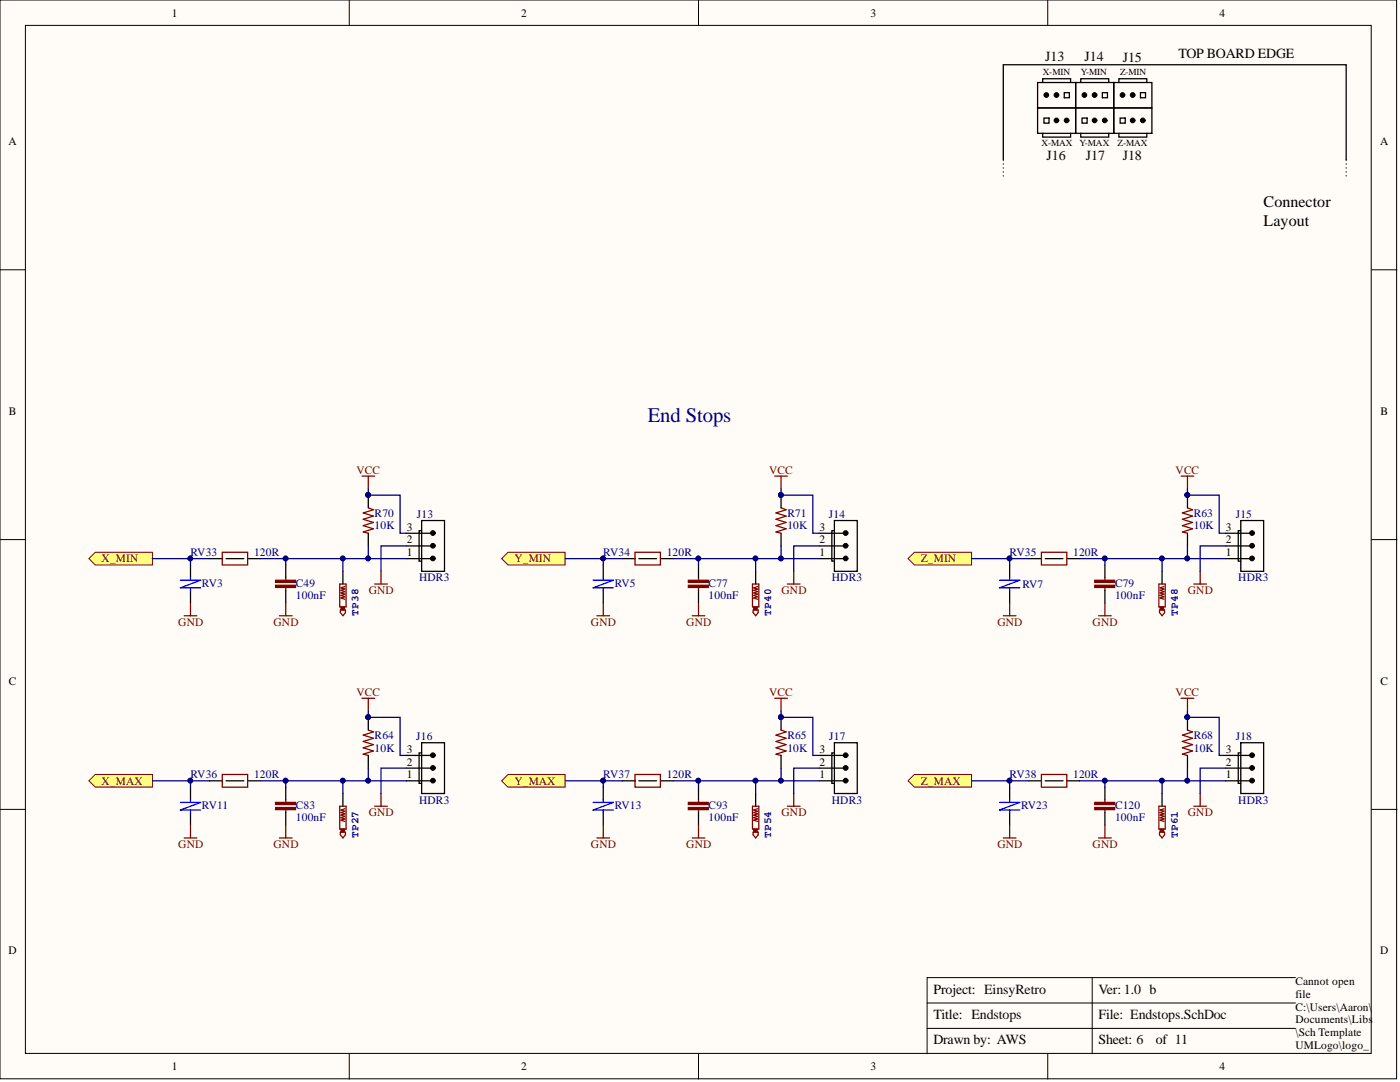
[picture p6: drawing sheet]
<svg xmlns="http://www.w3.org/2000/svg" width="279mm" height="216mm" viewBox="0 0 279 216" stroke-linecap="round" stroke-linejoin="round" font-family="sans-serif">
<g fill="#fffcf8" stroke="#000" stroke-width=".2">
<path d="M0 0h278.7v215.3h-278.7z"/>
<path d="M5.1 5.1h268.6v205.1h-268.6z"/>
</g>
<g fill="none" stroke="#000" stroke-width=".2">
<path d="M69.7 0v5.1M139.4 0v5.1M209.1 0v5.1M0 53.8h5.1M273.7 53.8h5.1M0 107.7h5.1M273.7 107.7h5.1M0 161.5h5.1M273.7 161.5h5.1M218 195.1v15.2M258.5 195.1h-73.5v15.2M69.7 210.3v5"/>
<path d="M139.4 210.3v5M185 200.1h73.5M185 205.2h73.5M209.1 210.3v5"/>
</g>
<g fill="none" stroke="#800000" stroke-width=".25">
<path d="M67.8 116.5h1.3v4.6h-1.3zM68.8 117l-.7 .3 .7 .2-.7 .3 .7 .3-.7 .2 .7 .3-.7 .2 .7 .3-.7 .2 .7 .3M74.8 116.5h2.5M76 114v2.5M150.2 116.5h1.2v4.6h-1.2zM151.2 117l-.8 .3 .8 .2-.8 .3 .8 .3-.8 .2 .8 .3-.8 .2 .8 .3-.8 .2 .8 .3M157.1 116.5h2.6M158.4 114v2.5M231.3 116.5h1.2v4.6h-1.2zM232.3 117l-.8 .3 .8 .2-.8 .3 .8 .3-.8 .2 .8 .3-.8 .2 .8 .3-.8 .2 .8 .3M67.9 121.7h1v.5l-.5 .7-.5-.7zM150.3 121.7h1v.5l-.5 .7-.5-.7z"/>
<path d="M231.4 121.7h1v.5l-.5 .7-.5-.7z"/>
</g>
<g fill="#800000" stroke="#800000" stroke-width=".25">
<path d="M68.1 121.1h.6v.6h-.6z"/>
<path d="M150.4 121.1h.7v.6h-.7z"/>
<path d="M231.5 121.1h.7v.6h-.7z"/>
</g>
<path d="M38 112.7v2.6M38 117.8v2.5M68.4 114v2.5M120.4 112.7v2.6M120.4 117.8v2.5M150.8 114v2.5M201.5 112.7v2.6M201.5 117.8v2.5M231.9 114v2.5" fill="none" stroke="#000" stroke-width=".25"/>
<path d="M36 115.8h4l-4 1.5h4M38 115.3v.5M38 117.3v.5M118.4 115.8h4l-4 1.5h4M120.4 115.3v.5M120.4 117.3v.5M199.5 115.8h4l-4 1.5h4M201.5 115.3v.5M201.5 117.3v.5" fill="none" stroke="#00f" stroke-width=".25"/>
<g fill="#ffff80" stroke="#800000" stroke-width=".2">
<path d="M17.7 111.5l1.3-1.3h11.4v2.5h-11.4z" fill-rule="evenodd"/>
<path d="M100.1 111.5l1.3-1.3h11.4v2.5h-11.4z" fill-rule="evenodd"/>
<path d="M181.2 111.5l1.3-1.3h11.4v2.5h-11.4z" fill-rule="evenodd"/>
</g>
<g fill="none" stroke="#800000" stroke-width=".25">
<path d="M72.2 95h2.6M73.5 95v2.5M154.6 95h2.5M155.9 95v2.5M235.7 95h2.5M237 95v2.5M73.5 101.3l1 .4-2 .6 2 .7-2 .6 2 .6-2 .7 2 .6-2 .6 1 .3M155.9 101.3l1 .4-2 .6 2 .7-2 .6 2 .6-2 .7 2 .6-2 .6 1 .3M237 101.3l1 .4-2 .6 2 .7-2 .6 2 .6-2 .7 2 .6-2 .6 1 .3M238.2 116.5h2.6M239.5 114v2.5M36.8 122.9h2.5"/>
<path d="M38 120.3v2.6M119.1 122.9h2.6M120.4 120.3v2.6M200.2 122.9h2.6M201.5 120.3v2.6M76 158.3v2.6M67.8 160.9h1.3v4.5h-1.3zM67.9 166.1h1v.5l-.5 .6-.5-.6zM68.8 161.4l-.7 .2 .7 .3-.7 .2 .7 .3-.7 .2 .7 .3-.7 .3 .7 .2-.7 .3 .7 .2M74.8 160.9h2.5"/>
</g>
<g fill="none" stroke="#000" stroke-width=".25">
<path d="M200.2 31.9v-19h68.5v19M73.5 98.8v2.5M155.9 98.8v2.5M237 98.8v2.5M73.5 106.4v2.5M81.1 111.5h5.3M81.1 108.9h5.3M81.1 106.4h5.3M84.1 103.9h4.6v10.1h-4.6zM84.1 105.9h-.5v6.1h.5M155.9 106.4v2.5M163.5 111.5h5.3"/>
<path d="M163.5 108.9h5.3M163.5 106.4h5.3M166.5 103.9h4.6v10.1h-4.6zM166.5 105.9h-.5v6.1h.5M237 106.4v2.5M244.6 111.5h5.3M244.6 108.9h5.3M244.6 106.4h5.3M247.6 103.9h4.6v10.1h-4.6zM247.6 105.9h-.5v6.1h.5M38 157.1v2.5M68.4 158.3v2.6"/>
<path d="M38 162.1v2.6"/>
</g>
<g fill="#000080" stroke="#000080" stroke-width=".2">
<circle cx="73.5" cy="98.8" r=".47"/>
<circle cx="155.8" cy="98.8" r=".47"/>
<circle cx="236.9" cy="98.8" r=".47"/>
</g>
<path d="M200.2 31.9v3.8M268.7 31.9v3.8" fill="none" stroke="#000" stroke-width=".25" stroke-dasharray="0 .7"/>
<g fill="#000" stroke="#000" stroke-width=".2">
<circle cx="86.4" cy="108.9" r=".47"/>
<circle cx="86.4" cy="111.4" r=".47"/>
<circle cx="86.4" cy="106.4" r=".47"/>
<circle cx="168.8" cy="108.9" r=".47"/>
<circle cx="168.8" cy="111.4" r=".47"/>
<circle cx="168.8" cy="106.4" r=".47"/>
<circle cx="249.9" cy="108.9" r=".47"/>
<circle cx="249.9" cy="111.4" r=".47"/>
<circle cx="249.9" cy="106.4" r=".47"/>
</g>
<path d="M68.1 165.4h.6v.6h-.6z" fill="#800000" stroke="#800000" stroke-width=".25"/>
<path d="M38 159.6v.5M36 160.1h4l-4 1.5h4M38 161.6v.5" fill="none" stroke="#00f" stroke-width=".25"/>
<path d="M17.7 155.8l1.3-1.3h11.4v2.6h-11.4z" fill-rule="evenodd" fill="#ffff80" stroke="#800000" stroke-width=".2"/>
<path d="M72.2 139.3h2.6M73.5 139.3v2.6M73.5 145.7l1 .3-2 .7 2 .6-2 .6 2 .7-2 .6 2 .6-2 .7 1 .2M158.4 158.3v2.6M36.8 167.2h2.5M38 164.7v2.5M150.2 160.9h1.2v4.5h-1.2zM150.3 166.1h1v.5l-.5 .6-.5-.6zM151.2 161.4l-.8 .2 .8 .3-.8 .2 .8 .3-.8 .2 .8 .3-.8 .3 .8 .2-.8 .3 .8 .2M157.1 160.9h2.6" fill="none" stroke="#800000" stroke-width=".25"/>
<path d="M73.5 143.1v2.6M73.5 150.7v2.6M81.1 155.8h5.3M81.1 153.3h5.3M81.1 150.7h5.3M84.1 148.2h4.6v10.1h-4.6zM84.1 150.2h-.5v6.1h.5M120.4 157.1v2.5M150.8 158.3v2.6M120.4 162.1v2.6" fill="none" stroke="#000" stroke-width=".25"/>
<circle cx="73.5" cy="143.1" r=".47" fill="#000080" stroke="#000080" stroke-width=".2"/>
<g fill="#000" stroke="#000" stroke-width=".2">
<circle cx="86.4" cy="150.7" r=".47"/>
<circle cx="86.4" cy="153.2" r=".47"/>
<circle cx="86.4" cy="155.8" r=".47"/>
</g>
<path d="M150.4 165.4h.7v.6h-.7z" fill="#800000" stroke="#800000" stroke-width=".25"/>
<path d="M120.4 159.6v.5M118.4 160.1h4l-4 1.5h4M120.4 161.6v.5" fill="none" stroke="#00f" stroke-width=".25"/>
<path d="M100.1 155.8l1.3-1.3h11.4v2.6h-11.4z" fill-rule="evenodd" fill="#ffff80" stroke="#800000" stroke-width=".2"/>
<path d="M154.6 139.3h2.5M155.9 139.3v2.6M155.9 145.7l1 .3-2 .7 2 .6-2 .6 2 .7-2 .6 2 .6-2 .7 1 .2M239.5 158.3v2.6M119.1 167.2h2.6M120.4 164.7v2.5M231.3 160.9h1.2v4.5h-1.2zM231.4 166.1h1v.5l-.5 .6-.5-.6zM232.3 161.4l-.8 .2 .8 .3-.8 .2 .8 .3-.8 .2 .8 .3-.8 .3 .8 .2-.8 .3 .8 .2M238.2 160.9h2.6" fill="none" stroke="#800000" stroke-width=".25"/>
<path d="M155.9 143.1v2.6M155.9 150.7v2.6M163.5 155.8h5.3M163.5 153.3h5.3M163.5 150.7h5.3M166.5 148.2h4.6v10.1h-4.6zM166.5 150.2h-.5v6.1h.5M201.5 157.1v2.5M231.9 158.3v2.6M201.5 162.1v2.6" fill="none" stroke="#000" stroke-width=".25"/>
<circle cx="155.8" cy="143.1" r=".47" fill="#000080" stroke="#000080" stroke-width=".2"/>
<g fill="#000" stroke="#000" stroke-width=".2">
<circle cx="168.8" cy="150.7" r=".47"/>
<circle cx="168.8" cy="153.2" r=".47"/>
<circle cx="168.8" cy="155.8" r=".47"/>
</g>
<path d="M231.5 165.4h.7v.6h-.7z" fill="#800000" stroke="#800000" stroke-width=".25"/>
<path d="M201.5 159.6v.5M199.5 160.1h4l-4 1.5h4M201.5 161.6v.5" fill="none" stroke="#00f" stroke-width=".25"/>
<path d="M181.2 155.8l1.3-1.3h11.4v2.6h-11.4z" fill-rule="evenodd" fill="#ffff80" stroke="#800000" stroke-width=".2"/>
<g fill="none" stroke="#800000" stroke-width=".25">
<path d="M44.4 110.2h5v2.5h-5zM57 115.3v.5M57 117.3v.5M126.7 110.2h5.1v2.5h-5.1zM139.4 115.3v.5M139.4 117.3v.5M207.8 110.2h5.1v2.5h-5.1zM220.5 115.3v.5M220.5 117.3v.5M55.8 122.9h2.5M57 120.3v2.6M138.1 122.9h2.6"/>
<path d="M139.4 120.3v2.6M219.2 122.9h2.6M220.5 120.3v2.6M235.7 139.3h2.5M237 139.3v2.6M44.4 154.5h5v2.6h-5zM57 159.6v.5M126.7 154.5h5.1v2.6h-5.1zM139.4 159.6v.5M207.8 154.5h5.1v2.6h-5.1zM220.5 159.6v.5M237 145.7l1 .3-2 .7 2 .6-2 .6 2 .7-2 .6 2 .6-2 .7 1 .2"/>
<path d="M55.8 167.2h2.5M57 161.6v.5M57 164.7v2.5M138.1 167.2h2.6M139.4 161.6v.5M139.4 164.7v2.5M200.2 167.2h2.6M201.5 164.7v2.5M219.2 167.2h2.6M220.5 161.6v.5M220.5 164.7v2.5"/>
</g>
<g fill="none" stroke="#000" stroke-width=".25">
<path d="M207.1 16.5h7.6v5h-7.6zM208.1 16.5v-.8h5.6v.8M212.4 18.5h1v1h-1zM214.7 16.5h7.6v5h-7.6zM215.7 16.5v-.8h5.6v.8M220 18.5h1v1h-1zM222.3 16.5h7.6v5h-7.6zM223.3 16.5v-.8h5.6v.8M227.6 18.5h1v1h-1zM207.1 21.5h7.6v5.1h-7.6zM208.1 26.6v.8h5.6v-.8M208.3 23.6h1.1v1h-1.1z"/>
<path d="M214.7 21.5h7.6v5.1h-7.6zM215.7 26.6v.8h5.6v-.8M215.9 23.6h1.1v1h-1.1zM222.3 21.5h7.6v5.1h-7.6zM223.3 26.6v.8h5.6v-.8M223.5 23.6h1.1v1h-1.1zM41.8 111.5h2.6M45.1 111.5h3.6M49.4 111.5h2.6M57 112.7v2.6M57 117.8v2.5M124.2 111.5h2.5"/>
<path d="M127.5 111.5h3.5M131.8 111.5h2.5M139.4 112.7v2.6M139.4 117.8v2.5M205.3 111.5h2.5M208.6 111.5h3.5M212.9 111.5h2.5M220.5 112.7v2.6M220.5 117.8v2.5M41.8 155.8h2.6M45.1 155.8h3.6M49.4 155.8h2.6"/>
<path d="M57 157.1v2.5M124.2 155.8h2.5M127.5 155.8h3.5M131.8 155.8h2.5M139.4 157.1v2.5M205.3 155.8h2.5M208.6 155.8h3.5M212.9 155.8h2.5M220.5 157.1v2.5M237 143.1v2.6M237 150.7v2.6M244.6 155.8h5.3"/>
<path d="M244.6 153.3h5.3M244.6 150.7h5.3M247.6 148.2h4.6v10.1h-4.6zM247.6 150.2h-.5v6.1h.5M57 162.1v2.6M139.4 162.1v2.6M220.5 162.1v2.6"/>
</g>
<g fill="#000080" stroke="#000080" stroke-width=".2">
<circle cx="236.9" cy="143.1" r=".47"/>
<circle cx="38" cy="111.4" r=".47"/>
<circle cx="120.4" cy="111.4" r=".47"/>
<circle cx="73.5" cy="111.4" r=".47"/>
<circle cx="155.8" cy="111.4" r=".47"/>
<circle cx="68.4" cy="111.4" r=".47"/>
<circle cx="150.8" cy="111.4" r=".47"/>
<circle cx="57" cy="111.4" r=".47"/>
<circle cx="73.5" cy="98.8" r=".47"/>
<circle cx="155.8" cy="98.8" r=".47"/>
<circle cx="201.5" cy="111.4" r=".47"/>
<circle cx="231.9" cy="111.4" r=".47"/>
<circle cx="236.9" cy="111.4" r=".47"/>
<circle cx="236.9" cy="98.8" r=".47"/>
<circle cx="38" cy="155.8" r=".47"/>
<circle cx="73.5" cy="155.8" r=".47"/>
<circle cx="68.4" cy="155.8" r=".47"/>
<circle cx="57" cy="155.8" r=".47"/>
<circle cx="73.5" cy="143.1" r=".47"/>
<circle cx="120.4" cy="155.8" r=".47"/>
<circle cx="155.8" cy="155.8" r=".47"/>
<circle cx="150.8" cy="155.8" r=".47"/>
<circle cx="155.8" cy="143.1" r=".47"/>
<circle cx="201.5" cy="155.8" r=".47"/>
<circle cx="236.9" cy="155.8" r=".47"/>
<circle cx="231.9" cy="155.8" r=".47"/>
<circle cx="220.5" cy="155.8" r=".47"/>
<circle cx="139.4" cy="155.8" r=".47"/>
<circle cx="220.5" cy="111.4" r=".47"/>
<circle cx="139.4" cy="111.4" r=".47"/>
</g>
<g fill="#000" stroke="#000" stroke-width=".2">
<circle cx="208.8" cy="19" r=".47"/>
<circle cx="210.8" cy="19" r=".47"/>
<circle cx="216.4" cy="19" r=".47"/>
<circle cx="218.4" cy="19" r=".47"/>
<circle cx="224" cy="19" r=".47"/>
<circle cx="226" cy="19" r=".47"/>
<circle cx="210.8" cy="24" r=".47"/>
<circle cx="212.9" cy="24" r=".47"/>
<circle cx="218.4" cy="24" r=".47"/>
<circle cx="220.5" cy="24" r=".47"/>
<circle cx="226" cy="24" r=".47"/>
<circle cx="228.1" cy="24" r=".47"/>
<circle cx="249.9" cy="150.7" r=".47"/>
<circle cx="249.9" cy="153.2" r=".47"/>
<circle cx="249.9" cy="155.8" r=".47"/>
</g>
<g fill="#800000" stroke="#800000" stroke-width=".25">
<path d="M55 161.1h4v.5h-4z"/>
<path d="M55 160.1h4v.4h-4z"/>
<path d="M218.5 161.1h4v.5h-4z"/>
<path d="M218.5 160.1h4v.4h-4z"/>
<path d="M137.4 161.1h4v.5h-4z"/>
<path d="M137.4 160.1h4v.4h-4z"/>
<path d="M55 116.8h4v.4h-4z"/>
<path d="M55 115.8h4v.4h-4z"/>
<path d="M218.5 116.8h4v.4h-4z"/>
<path d="M218.5 115.8h4v.4h-4z"/>
<path d="M137.4 116.8h4v.4h-4z"/>
<path d="M137.4 115.8h4v.4h-4z"/>
</g>
<g fill="none" stroke="#000080" stroke-width=".25">
<path d="M73.5 97.5v1.3h6.3v7.6h1.3M155.9 97.5v1.3h6.3v7.6h1.3M237 97.5v1.3h6.3v7.6h1.3M30.4 111.5h11.4M38 111.5v1.2M52 111.5h29.1M57 111.5v1.2M68.4 111.5v2.5M73.5 108.9v2.6M81.1 108.9h-5.1v5.1M112.8 111.5h11.4M120.4 111.5v1.2"/>
<path d="M134.3 111.5h29.2M139.4 111.5v1.2M150.8 111.5v2.5M155.9 108.9v2.6M163.5 108.9h-5.1v5.1M193.9 111.5h7.6v1.2M201.5 111.5h3.8M215.4 111.5h29.2M220.5 111.5v1.2M231.9 111.5v2.5M237 108.9v2.6M244.6 108.9h-5.1v5.1"/>
<path d="M30.4 155.8h11.4M38 155.8v1.3M52 155.8h29.1M57 155.8v1.3M68.4 155.8v2.5M73.5 141.9v1.2h6.3v7.6h1.3M73.5 153.3v2.5M81.1 153.3h-5.1v5M112.8 155.8h11.4M120.4 155.8v1.3M134.3 155.8h29.2M139.4 155.8v1.3"/>
<path d="M150.8 155.8v2.5M155.9 141.9v1.2h6.3v7.6h1.3M155.9 153.3v2.5M163.5 153.3h-5.1v5M193.9 155.8h11.4M201.5 155.8v1.3M215.4 155.8h29.2M220.5 155.8v1.3M231.9 155.8v2.5M237 141.9v1.2h6.3v7.6h1.3M237 153.3v2.5M244.6 153.3h-5.1v5"/>
</g>
<text font-size="4.1" fill="#000080" x="129.3" y="84.2">End Stops</text>
<g font-size="3.2">
<text x="252.2" y="41.4">Connector</text>
<text x="252.2" y="45.2">Layout</text>
</g>
<g font-size="2.8">
<text x="235.2" y="11.6">TOP BOARD EDGE</text>
<text x="186.3" y="203.3">Title: Endstops</text>
<text x="186.3" y="198.3">Project: EinsyRetro</text>
<text x="186.3" y="208.4">Drawn by: AWS</text>
<text x="219.2" y="208.4">Sheet: 6</text>
<text x="230.6" y="208.4">of 11</text>
</g>
<g font-size="2.8" fill="#080d02">
<text x="208.6" y="12.1">J13</text>
<text x="216.5" y="12.1">J14</text>
<text x="224.1" y="12.3">J15</text>
<text x="208.8" y="31.8">J16</text>
<text x="216.7" y="31.8">J17</text>
<text x="224.1" y="31.8">J18</text>
<text x="219.2" y="203.3">File: Endstops.SchDoc</text>
<text x="219.2" y="198.3">Ver: 1.0 b</text>
</g>
<g font-size="2.3">
<text x="34.3" y="3.3">1</text>
<text x="104" y="3.3">2</text>
<text x="173.7" y="3.3">3</text>
<text x="243.4" y="3.3">4</text>
<text x="1.7" y="29">A</text>
<text x="275.4" y="29">A</text>
<text x="1.8" y="82.8">B</text>
<text x="275.5" y="82.8">B</text>
<text x="81.2" y="105.9">3</text>
<text x="163.6" y="105.9">3</text>
<text x="244.7" y="105.9">3</text>
<text x="81.2" y="111">1</text>
<text x="81.2" y="108.4">2</text>
<text x="163.6" y="111">1</text>
<text x="163.6" y="108.4">2</text>
<text x="244.7" y="111">1</text>
<text x="244.7" y="108.4">2</text>
<text x="1.8" y="136.6">C</text>
<text x="275.5" y="136.6">C</text>
<text x="81.2" y="155.3">1</text>
<text x="81.2" y="152.8">2</text>
<text x="81.2" y="150.2">3</text>
<text x="163.6" y="155.3">1</text>
<text x="163.6" y="152.8">2</text>
<text x="163.6" y="150.2">3</text>
<text x="244.7" y="155.3">1</text>
<text x="244.7" y="152.8">2</text>
<text x="244.7" y="150.2">3</text>
<text x="1.7" y="190.4">D</text>
<text x="275.4" y="190.4">D</text>
<text x="258.5" y="196.6">Cannot open</text>
<text x="258.5" y="199.1">file</text>
<text x="258.5" y="201.7">C:\Users\Aaron\</text>
<text x="258.5" y="204.2">Documents\Libs</text>
<text x="258.5" y="206.7">\Sch Template</text>
<text x="258.5" y="209.3">UMLogo\logo_</text>
<text x="34.3" y="213.6">1</text>
<text x="104" y="213.6">2</text>
<text x="173.7" y="213.6">3</text>
<text x="243.4" y="213.6">4</text>
<text x="258.5" y="211.8">cropped.png</text>
</g>
<g font-size="2.3" fill="#800000">
<text x="71.1" y="94.5">VCC</text>
<text x="153.5" y="94.5">VCC</text>
<text x="234.6" y="94.5">VCC</text>
<text x="20.3" y="112.2">X_MIN</text>
<text x="102.6" y="112.2">Y_MIN</text>
<text x="183.8" y="112.2">Z_MIN</text>
<text x="73.6" y="118.6">GND</text>
<text x="156" y="118.6">GND</text>
<text x="237.1" y="118.6">GND</text>
<text x="35.6" y="124.9">GND</text>
<text x="54.6" y="124.9">GND</text>
<text x="117.9" y="124.9">GND</text>
<text x="137" y="124.9">GND</text>
<text x="199" y="124.9">GND</text>
<text x="218.1" y="124.9">GND</text>
<text x="71.1" y="138.8">VCC</text>
<text x="153.5" y="138.8">VCC</text>
<text x="234.6" y="138.8">VCC</text>
<text x="20.3" y="156.6">X_MAX</text>
<text x="102.6" y="156.6">Y_MAX</text>
<text x="183.8" y="156.6">Z_MAX</text>
<text x="73.6" y="162.9">GND</text>
<text x="156" y="162.9">GND</text>
<text x="237.1" y="162.9">GND</text>
<text x="35.6" y="169.2">GND</text>
<text x="54.6" y="169.2">GND</text>
<text x="117.9" y="169.2">GND</text>
<text x="137" y="169.2">GND</text>
<text x="199" y="169.2">GND</text>
<text x="218.1" y="169.2">GND</text>
</g>
<g font-size="2.3" fill="#000080">
<text x="74.8" y="105.6">10K</text>
<text x="74.8" y="103.1">R70</text>
<text x="83.2" y="103.4">J13</text>
<text x="157.1" y="105.6">10K</text>
<text x="157.1" y="103.1">R71</text>
<text x="165.4" y="103.4">J14</text>
<text x="238.2" y="105.6">10K</text>
<text x="238.2" y="103.1">R63</text>
<text x="246.6" y="103.4">J15</text>
<text x="38" y="111">RV33</text>
<text x="50.7" y="111">120R</text>
<text x="120.4" y="111">RV34</text>
<text x="133.1" y="111">120R</text>
<text x="201.5" y="111">RV35</text>
<text x="214.2" y="111">120R</text>
<text x="40.3" y="117">RV3</text>
<text x="59.1" y="117">C49</text>
<text x="59.1" y="119.6">100nF</text>
<text x="83.6" y="116">HDR3</text>
<text x="122.7" y="117">RV5</text>
<text x="141.4" y="117">C77</text>
<text x="141.4" y="119.6">100nF</text>
<text x="166" y="116">HDR3</text>
<text x="204" y="117.3">RV7</text>
<text x="222.5" y="117">C79</text>
<text x="222.5" y="119.6">100nF</text>
<text x="247.1" y="116">HDR3</text>
<text x="74.8" y="150">10K</text>
<text x="74.8" y="147.4">R64</text>
<text x="83" y="147.7">J16</text>
<text x="157.1" y="150">10K</text>
<text x="157.1" y="147.4">R65</text>
<text x="165.5" y="147.7">J17</text>
<text x="238.2" y="150">10K</text>
<text x="238.2" y="147.4">R68</text>
<text x="246.6" y="147.7">J18</text>
<text x="38" y="155.3">RV36</text>
<text x="50.7" y="155.3">120R</text>
<text x="120.4" y="155.3">RV37</text>
<text x="133.1" y="155.3">120R</text>
<text x="201.5" y="155.3">RV38</text>
<text x="214.2" y="155.3">120R</text>
<text x="40.3" y="161.4">RV11</text>
<text x="59.1" y="161.4">C83</text>
<text x="83.6" y="160.4">HDR3</text>
<text x="122.7" y="161.4">RV13</text>
<text x="141.4" y="161.4">C93</text>
<text x="166" y="160.4">HDR3</text>
<text x="203.8" y="161.4">RV23</text>
<text x="222.5" y="161.4">C120</text>
<text x="247.1" y="160.4">HDR3</text>
<text x="59.1" y="163.9">100nF</text>
<text x="141.4" y="163.9">100nF</text>
<text x="222.5" y="163.9">100nF</text>
</g>
<g font-size="2.2" fill="#000080">
<text x="71.6" y="122.9" transform="rotate(-90 71.6 122.9)">TP38</text>
<text x="153.9" y="122.9" transform="rotate(-90 153.9 122.9)">TP40</text>
<text x="235" y="122.9" transform="rotate(-90 235 122.9)">TP48</text>
<text x="71.6" y="167.2" transform="rotate(-90 71.6 167.2)">TP27</text>
<text x="153.9" y="167.2" transform="rotate(-90 153.9 167.2)">TP54</text>
<text x="235" y="167.2" transform="rotate(-90 235 167.2)">TP61</text>
</g>
<g font-size="1.9">
<text x="208.1" y="15">X-MIN</text>
<text x="215.7" y="15">Y-MIN</text>
<text x="223.5" y="15">Z-MIN</text>
<text x="207.8" y="29.2">X-MAX</text>
<text x="215.4" y="29.2">Y-MAX</text>
<text x="223" y="29.2">Z-MAX</text>
</g>
</svg>
